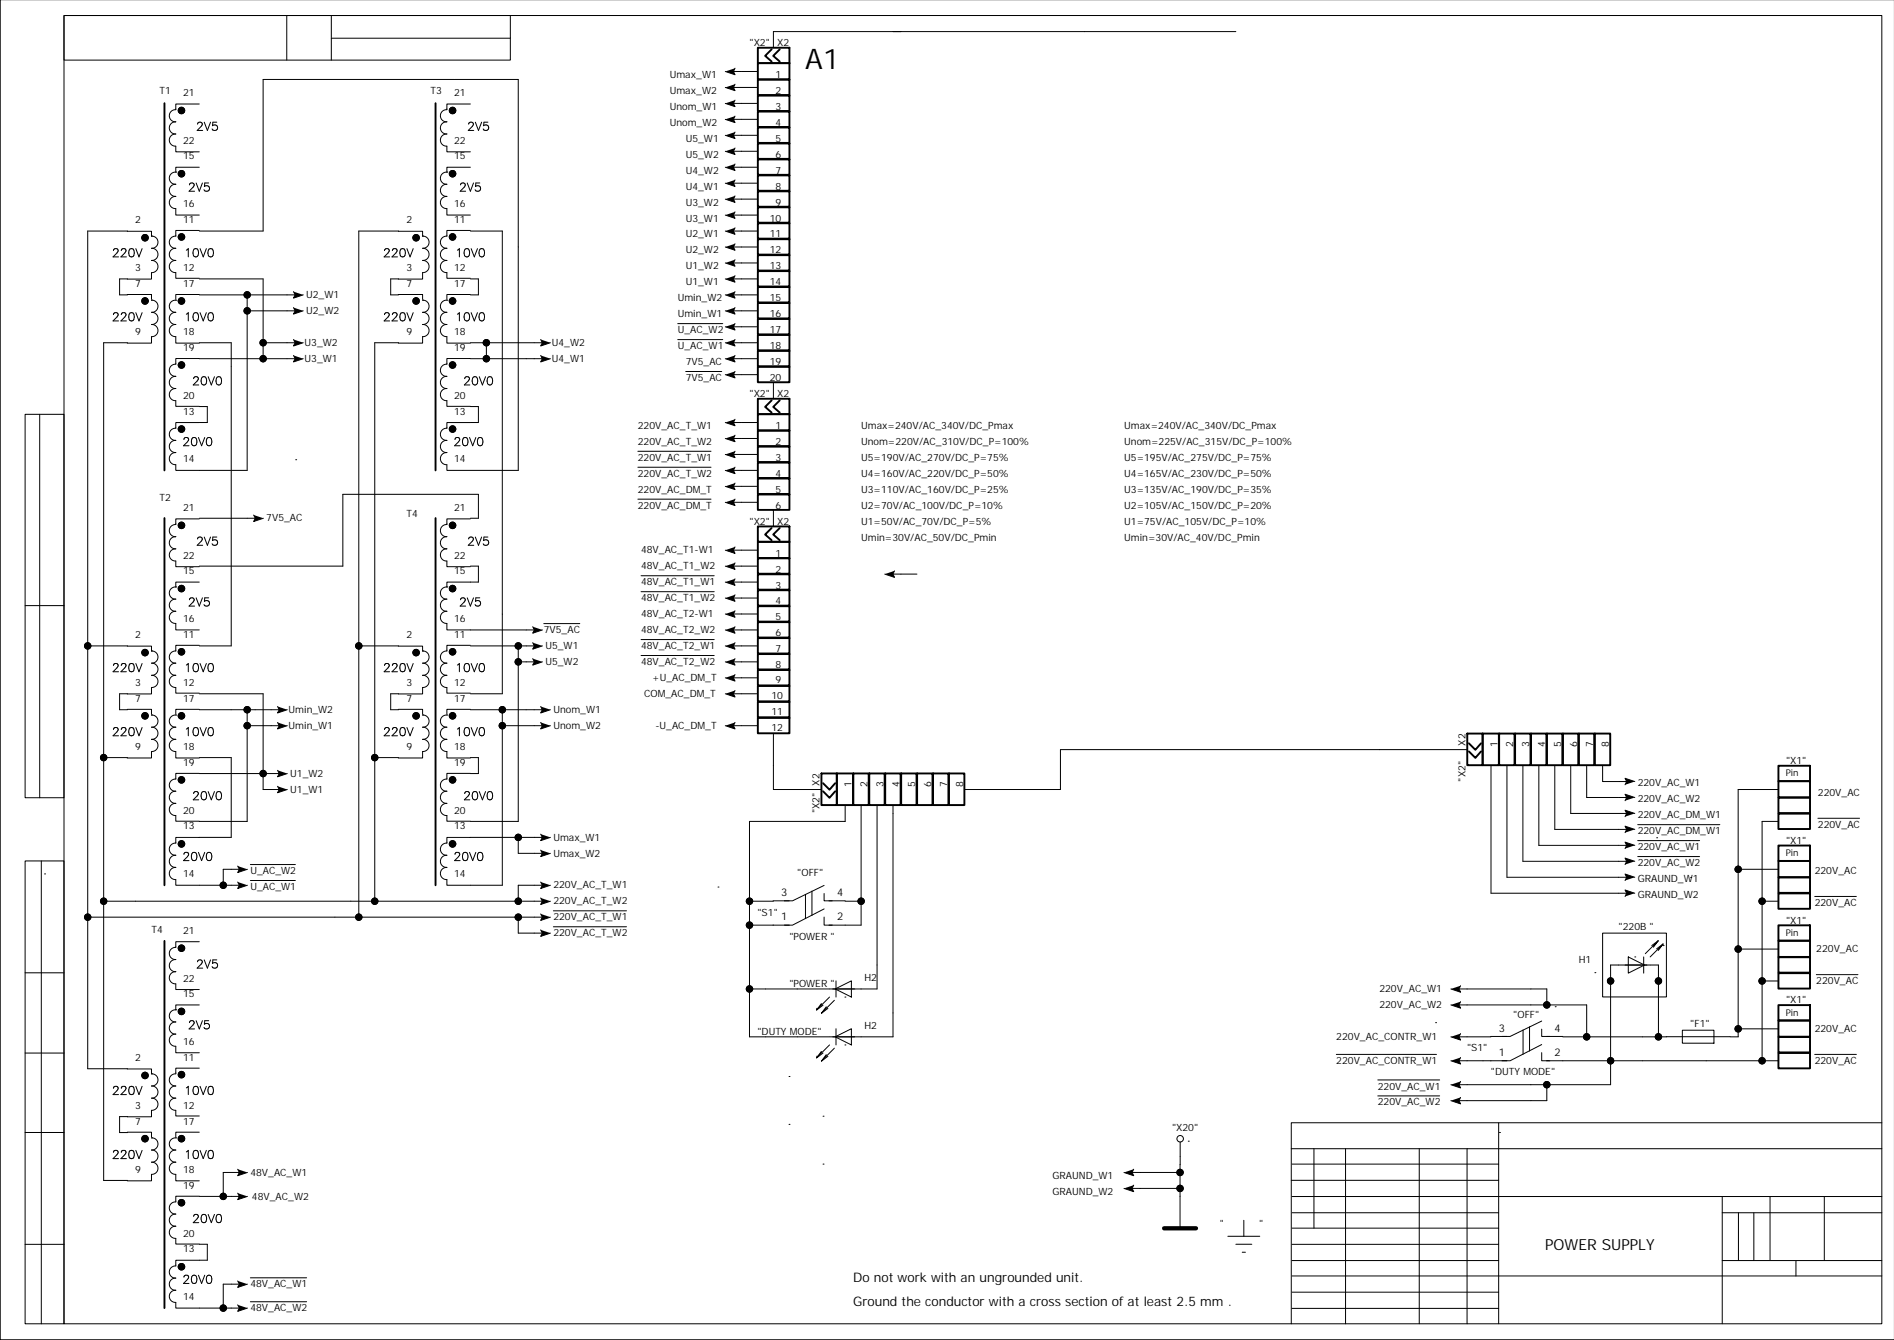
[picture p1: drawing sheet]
<svg xmlns="http://www.w3.org/2000/svg" width="594mm" height="420mm" viewBox="0 0 594 420" stroke-linecap="round" stroke-linejoin="round" font-family="sans-serif">
<g fill="none" stroke="#000" stroke-width=".31">
<path d="M0 -.1v419.9h593.8M20.1 4.9h569.8v409.8h-569.8zM20.1 4.9h139.9v13.9h-139.9zM89.9 4.9v13.9M103.9 4.9v13.9M103.9 12h56.1M387.4 9.9h-145v5M57.4 35.1h.1M62.5 32.6h-7.4v1.8a1.91 1.91 0 0 0-2 1.9 1.91 1.91 0 0 0 2 1.9 1.91 1.91 0 0 0-2 1.9 1.91 1.91 0 0 0 2 1.9 1.91 1.91 0 0 0-2 1.9 1.91 1.91 0 0 0 2 1.9v1.8h7.4M142.4 35.1h.1M147.5 32.6h-7.4v1.8a1.91 1.91 0 0 0-2 1.9 1.91 1.91 0 0 0 2 1.9 1.91 1.91 0 0 0-2 1.9 1.91 1.91 0 0 0 2 1.9 1.91 1.91 0 0 0-2 1.9 1.91 1.91 0 0 0 2 1.9v1.8h7.4M229.9 27.4h7.5"/>
<path d="M229.9 22.4h7.5M229.9 37.4h7.5M229.9 32.4h7.5M232.4 27.4h.1M232.4 22.4h.1M232.4 37.4h.1M232.4 32.4h.1M55.1 53.9h.1M55.1 53.9a1.91 1.91 0 0 0-2 1.9 1.91 1.91 0 0 0 2 1.9 1.91 1.91 0 0 0-2 1.9 1.91 1.91 0 0 0 2 1.9 1.91 1.91 0 0 0-2 1.9 1.91 1.91 0 0 0 2 1.9v2.1h7.4M57.4 54.9h.1M62.5 52.4h-7.4v1.5M140.1 53.9h.1"/>
<path d="M140.1 53.9a1.91 1.91 0 0 0-2 1.9 1.91 1.91 0 0 0 2 1.9 1.91 1.91 0 0 0-2 1.9 1.91 1.91 0 0 0 2 1.9 1.91 1.91 0 0 0-2 1.9 1.91 1.91 0 0 0 2 1.9v2.1h7.4M142.4 54.9h.1M147.5 52.4h-7.4v1.5M229.9 47.4h7.5M229.9 42.4h7.5M229.9 57.4h7.5M229.9 52.4h7.5M232.4 47.4h.1M232.4 42.4h.1M232.4 57.4h.1M232.4 52.4h.1M39.9 72.5h7.6v1.5"/>
<path d="M40 72.4h-12.5v262.4h12.5M47.5 74a1.91 1.91 0 0 1 2 1.9 1.91 1.91 0 0 1-2 1.9 1.91 1.91 0 0 1 2 1.9 1.91 1.91 0 0 1-2 1.9 1.91 1.91 0 0 1 2 1.9 1.91 1.91 0 0 1-2 1.9v2h-7.6M47.5 74h.1M57.4 74.7h.1M62.5 72.2h-7.4v1.8a1.91 1.91 0 0 0-2 1.9 1.91 1.91 0 0 0 2 1.9 1.91 1.91 0 0 0-2 1.9 1.91 1.91 0 0 0 2 1.9 1.91 1.91 0 0 0-2 1.9 1.91 1.91 0 0 0 2 1.9v1.8h7.4M62.5 72.4h20v-47.5h80v122.5h-22.4v-1.8a1.91 1.91 0 0 1-2-1.9 1.91 1.91 0 0 1 2-1.9 1.91 1.91 0 0 1-2-1.9 1.91 1.91 0 0 1 2-1.9 1.91 1.91 0 0 1-2-1.9 1.91 1.91 0 0 1 2-1.9v-1.8h9.9v-5h-2.5M124.9 72.5h7.6v1.5M125 72.4h-12.5v214.9M132.5 74a1.91 1.91 0 0 1 2 1.9 1.91 1.91 0 0 1-2 1.9 1.91 1.91 0 0 1 2 1.9 1.91 1.91 0 0 1-2 1.9 1.91 1.91 0 0 1 2 1.9 1.91 1.91 0 0 1-2 1.9v2h-7.6M132.5 74h.1M142.4 74.7h.1M147.5 72.2h-7.4v1.8a1.91 1.91 0 0 0-2 1.9 1.91 1.91 0 0 0 2 1.9 1.91 1.91 0 0 0-2 1.9 1.91 1.91 0 0 0 2 1.9 1.91 1.91 0 0 0-2 1.9 1.91 1.91 0 0 0 2 1.9v1.8h7.4"/>
<path d="M147.5 72.4h10v145h-10M229.9 72.4h7.5M229.9 67.4h7.5M229.9 62.4h7.5M229.9 77.4h7.5M232.4 67.4h.1M232.4 62.4h.1M232.4 77.4h.1M232.4 72.4h.1M39.9 92.3h7.6v1.5M40 87.4h-2.5v5h2.5M47.5 94a1.91 1.91 0 0 1 2 1.9 1.91 1.91 0 0 1-2 1.9 1.91 1.91 0 0 1 2 2 1.91 1.91 0 0 1-2 1.9 1.91 1.91 0 0 1 2 1.9 1.91 1.91 0 0 1-2 1.9v2h-7.6"/>
<path d="M47.5 94h.1M55.1 94h.1M55.1 94a1.91 1.91 0 0 0-2 1.9 1.91 1.91 0 0 0 2 1.9 1.91 1.91 0 0 0-2 2 1.91 1.91 0 0 0 2 1.9 1.91 1.91 0 0 0-2 1.9 1.91 1.91 0 0 0 2 1.9v2h7.4M57.4 94.8h.1M62.5 92.3h-7.4v1.5M62.5 92.4h30M62.5 87.4h20v25M77.5 92.4v55h-22.4v-1.8a1.91 1.91 0 0 1-2-1.9 1.91 1.91 0 0 1 2-1.9 1.91 1.91 0 0 1-2-1.9 1.91 1.91 0 0 1 2-1.9 1.91 1.91 0 0 1-2-1.9 1.91 1.91 0 0 1 2-1.9v-1.8h9.9v-5h-2.5M77.5 97.4h15M90 92.4h.1M90 97.4h.1M124.9 92.3h7.6v1.5"/>
<path d="M125 87.4h-2.5v5h2.5M132.5 94a1.91 1.91 0 0 1 2 1.9 1.91 1.91 0 0 1-2 1.9 1.91 1.91 0 0 1 2 2 1.91 1.91 0 0 1-2 1.9 1.91 1.91 0 0 1 2 1.9 1.91 1.91 0 0 1-2 1.9v2h-7.6M132.5 94h.1M140.1 94h.1M140.1 94a1.91 1.91 0 0 0-2 1.9 1.91 1.91 0 0 0 2 1.9 1.91 1.91 0 0 0-2 2 1.91 1.91 0 0 0 2 1.9 1.91 1.91 0 0 0-2 1.9 1.91 1.91 0 0 0 2 1.9v2h7.4M142.4 94.8h.1M147.5 92.3h-7.4v1.5M147.5 87.4h2.5v5h-2.5M229.9 92.4h7.5M229.9 87.4h7.5M229.9 97.4h7.5M229.9 82.4h7.5"/>
<path d="M232.4 87.4h.1M232.4 82.4h.1M232.4 97.4h.1M232.4 92.4h.1M40 107.4h-7.5v262.4h7.5M57.4 114.9h.1M62.5 112.3h-7.4v1.8a1.91 1.91 0 0 0-2 1.9 1.91 1.91 0 0 0 2 1.9 1.91 1.91 0 0 0-2 1.9 1.91 1.91 0 0 0 2 1.9 1.91 1.91 0 0 0-2 1.9 1.91 1.91 0 0 0 2 1.9v1.8h7.4M62.5 107.4h10v95h-10M62.5 112.4h30M82.5 107.4h10M90 112.4h.1M90 107.4h.1"/>
<path d="M125 107.4h-7.5v174.9M142.4 114.9h.1M147.5 112.3h-7.4v1.8a1.91 1.91 0 0 0-2 1.9 1.91 1.91 0 0 0 2 1.9 1.91 1.91 0 0 0-2 1.9 1.91 1.91 0 0 0 2 1.9 1.91 1.91 0 0 0-2 1.9 1.91 1.91 0 0 0 2 1.9v1.8h7.4M147.5 107.4h22.5M147.5 112.4h22.5M152.5 107.4v5M167.5 112.4h.1M167.5 107.4h.1M212.5 106.4h14.1M212.5 101.4h14.1M215 116.4h11.2M229.9 107.4h7.5"/>
<path d="M229.9 112.4h7.5M229.9 102.4h7.5M229.9 117.4h7.5M232.4 107.4h.1M232.4 102.4h.1M232.4 117.4h.1M232.4 112.4h.1M242.4 119.9v5M7.9 129.8h12.2v120.1h-12.2zM12.4 129.8v120.1M229.9 132.4h7.5M229.9 137.4h7.5"/>
<path d="M232.4 137.4h.1M232.4 132.4h.1M92.7 144h.1M200 141.4h22.9M200 146.4h22.9M200 156.4h22.9M229.9 147.4h7.5M229.9 142.4h7.5M229.9 152.4h7.5M229.9 157.4h7.5M232.4 147.4h.1M232.4 142.4h.1"/>
<path d="M232.4 152.4h.1M232.4 157.4h.1M242.4 159.9v5M57.4 165.1h.1M62.5 162.6h-7.4v1.7a1.91 1.91 0 0 0-2 1.9 1.91 1.91 0 0 0 2 1.9 1.91 1.91 0 0 0-2 1.9 1.91 1.91 0 0 0 2 2 1.91 1.91 0 0 0-2 1.9 1.91 1.91 0 0 0 2 1.9v1.7h7.4M62.5 162.4h17.5M77.5 162.4h.1M142.4 165.1h.1M147.5 162.6h-7.4v1.7a1.91 1.91 0 0 0-2 1.9 1.91 1.91 0 0 0 2 1.9 1.91 1.91 0 0 0-2 1.9 1.91 1.91 0 0 0 2 2 1.91 1.91 0 0 0-2 1.9 1.91 1.91 0 0 0 2 1.9v1.7h7.4M147.5 177.4h2.5v5h-9.9v1.5M147.5 162.4h2.5v-7.5h-42.5v22.5h-45M229.9 177.4h7.5"/>
<path d="M229.9 172.4h7.5M232.4 177.4h.1M232.4 172.4h.1M279.9 179.9h7.5M282.4 179.9h.1M7.9 189.7h12.2M55.1 183.9h.1M55.1 183.9a1.91 1.91 0 0 0-2 1.9 1.91 1.91 0 0 0 2 1.9 1.91 1.91 0 0 0-2 1.9 1.91 1.91 0 0 0 2 1.9 1.91 1.91 0 0 0-2 1.9 1.91 1.91 0 0 0 2 1.9v2h7.4M57.4 184.9h.1M62.5 182.4h-7.4v1.5M140.1 183.9h.1M140.1 183.9a1.91 1.91 0 0 0-2 1.9 1.91 1.91 0 0 0 2 1.9 1.91 1.91 0 0 0-2 1.9 1.91 1.91 0 0 0 2 1.9 1.91 1.91 0 0 0-2 1.9 1.91 1.91 0 0 0 2 1.9v2l27.4 .1"/>
<path d="M142.4 184.9h.1M165 197.4h.1M170.5 195.4h11.3M201 180.4h22.9M201 185.4h22.9M229.9 187.4h7.5M229.9 182.4h7.5M229.9 197.4h7.5M229.9 192.4h7.5M232.4 187.4h.1M232.4 182.4h.1M232.4 197.4h.1"/>
<path d="M232.4 192.4h.1M27.5 202.4h12.5M39.9 202.4h7.6v1.5M40 217.4h-2.5v5h2.5M47.5 203.9a1.91 1.91 0 0 1 2 2 1.91 1.91 0 0 1-2 1.9 1.91 1.91 0 0 1 2 1.9 1.91 1.91 0 0 1-2 1.9 1.91 1.91 0 0 1 2 1.9 1.91 1.91 0 0 1-2 1.9v2h-7.6M47.5 203.9h.1M57.4 204.7h.1M62.5 202.2h-7.4v1.7a1.91 1.91 0 0 0-2 2 1.91 1.91 0 0 0 2 1.9 1.91 1.91 0 0 0-2 1.9 1.91 1.91 0 0 0 2 1.9 1.91 1.91 0 0 0-2 1.9 1.91 1.91 0 0 0 2 1.9v1.8h7.4M62.5 217.4h20v29.9h5M112.5 202.4h12.5M124.9 202.4h7.6v1.5M125 217.4h-2.5v5h2.5"/>
<path d="M132.5 203.9a1.91 1.91 0 0 1 2 2 1.91 1.91 0 0 1-2 1.9 1.91 1.91 0 0 1 2 1.9 1.91 1.91 0 0 1-2 1.9 1.91 1.91 0 0 1 2 1.9 1.91 1.91 0 0 1-2 1.9v2h-7.6M132.5 203.9h.1M142.4 204.7h.1M147.5 202.2h-7.4v1.7a1.91 1.91 0 0 0-2 2 1.91 1.91 0 0 0 2 1.9 1.91 1.91 0 0 0-2 1.9 1.91 1.91 0 0 0 2 1.9 1.91 1.91 0 0 0-2 1.9 1.91 1.91 0 0 0 2 1.9v1.8h7.4M147.5 202.4h20M162.5 202.4v54.9h-15M162.5 207.4h5M165 202.4h.1M165 207.4h.1M201 200.4h22.9M201 205.4h22.9M229.9 217.4h7.5"/>
<path d="M229.9 202.4h7.5M229.9 207.4h7.5M229.9 212.4h7.5M232.4 207.4h.1M232.4 202.4h.1M232.4 212.4h.1M232.4 217.4h.1M32.5 237.3h7.5M39.9 222.2h7.6v1.6M47.5 224a1.91 1.91 0 0 1 2 1.9 1.91 1.91 0 0 1-2 1.9 1.91 1.91 0 0 1 2 1.9 1.91 1.91 0 0 1-2 1.9 1.91 1.91 0 0 1 2 1.9 1.91 1.91 0 0 1-2 1.9v2.1h-7.6M47.5 224h.1M55.1 224h.1"/>
<path d="M55.1 224a1.91 1.91 0 0 0-2 1.9 1.91 1.91 0 0 0 2 1.9 1.91 1.91 0 0 0-2 1.9 1.91 1.91 0 0 0 2 1.9 1.91 1.91 0 0 0-2 1.9 1.91 1.91 0 0 0 2 1.9v2.1h7.4M57.4 224.8h.1M62.5 222.2h-7.4v1.6M62.5 237.3h10v25l-17.4 .1v1.7a1.91 1.91 0 0 0-2 1.9 1.91 1.91 0 0 0 2 1.9 1.91 1.91 0 0 0-2 1.9 1.91 1.91 0 0 0 2 2 1.91 1.91 0 0 0-2 1.9 1.91 1.91 0 0 0 2 1.9v1.7h19.9M62.5 222.4h25M77.5 222.4v34.9h-15M77.5 227.3h10M85 222.4h.1M85 227.3h.1M117.5 237.3h7.5M124.9 222.2h7.6v1.6M132.5 224a1.91 1.91 0 0 1 2 1.9 1.91 1.91 0 0 1-2 1.9 1.91 1.91 0 0 1 2 1.9 1.91 1.91 0 0 1-2 1.9 1.91 1.91 0 0 1 2 1.9 1.91 1.91 0 0 1-2 1.9v2.1h-7.6"/>
<path d="M132.5 224h.1M140.1 224h.1M140.1 224a1.91 1.91 0 0 0-2 1.9 1.91 1.91 0 0 0 2 1.9 1.91 1.91 0 0 0-2 1.9 1.91 1.91 0 0 0 2 1.9 1.91 1.91 0 0 0-2 1.9 1.91 1.91 0 0 0 2 1.9v2.1h7.4M142.4 224.8h.1M147.5 222.2h-7.4v1.6M147.5 237.3h2.5v5h-9.9v1.8a1.91 1.91 0 0 0-2 1.9 1.91 1.91 0 0 0 2 1.9 1.91 1.91 0 0 0-2 1.9 1.91 1.91 0 0 0 2 1.9 1.91 1.91 0 0 0-2 1.9 1.91 1.91 0 0 0 2 1.9v1.8h7.4M147.5 222.4h22.5M157.5 222.4v54.9h-17.4v-1.7a1.91 1.91 0 0 1-2-1.9 1.91 1.91 0 0 1 2-1.9 1.91 1.91 0 0 1-2-2 1.91 1.91 0 0 1 2-1.9 1.91 1.91 0 0 1-2-1.9 1.91 1.91 0 0 1 2-1.9v-1.7l29.9-.1M157.5 227.3h12.5M167.5 222.4h.1M167.5 227.3h.1M229.9 227.3h7.5"/>
<path d="M232.4 227.3h.1M242.4 229.8v17.5h15M459.9 234.8h-127.5v12.5h-30M467.4 239.8v40h42.5M472.4 239.8v35h37.5M477.4 239.8v30h32.5M482.4 239.8v25h27.5M487.4 239.8v20h22.5M492.4 239.8v15h17.5M497.4 239.8v10h12.5M502.4 239.8v5h7.5M57.4 244.8h.1"/>
<path d="M85 242.3h.1M85 247.3h.1M87.5 242.3h-32.4v1.8a1.91 1.91 0 0 0-2 1.9 1.91 1.91 0 0 0 2 1.9 1.91 1.91 0 0 0-2 1.9 1.91 1.91 0 0 0 2 1.9 1.91 1.91 0 0 0-2 1.9 1.91 1.91 0 0 0 2 1.9v1.8h7.4M142.4 244.8h.1M264.9 252.3v5h-30v67.5h25M269.9 252.3v37.5h-10M274.9 252.3v57.5h-14.9M279.9 252.3v72.5h-19.9M507.4 254.8h.1M507.4 259.8h.1M507.4 244.8h.1M507.4 249.8h.1"/>
<path d="M513.4 258.4h25.7M557.4 257.3h-5v75M557.4 247.3h-12.5v77.5h-2.5M569.9 256.4h13M7.9 269.7h12.2v145h-12.2zM13 269.7v145M14 273.8h.1M72.5 277.3h.1M72.5 272.3h.1M75 272.3h-5v5M78.5 275.9h14.1M78.5 270.9h14.1"/>
<path d="M162.5 262.3v5h7.5M167.5 262.3h.1M167.5 267.3h.1M167.5 277.3h.1M170 277.3h-7.5v5M225.1 277.9h.1M254.5 279.2v7.6M258.3 279.9v2.3h2.6M258.3 277.4l-9.9 4.8h-2.5M507.4 274.8h.1M507.4 279.8h.1M507.4 264.8h.1"/>
<path d="M507.4 269.8h.1M513.4 268.4h19.4M513.4 263.4h19.4M519.3 262.5h.1M530 274.9h.1M544.9 272.3h12.5M27.5 287.3h142.5M32.5 282.3h137.5M57.4 297.6h.1M62.5 295h-7.4v1.8a1.91 1.91 0 0 0-2 1.9 1.91 1.91 0 0 0 2 1.9 1.91 1.91 0 0 0-2 1.9 1.91 1.91 0 0 0 2 1.9 1.91 1.91 0 0 0-2 1.9 1.91 1.91 0 0 0 2 1.9v1.8h7.4M162.5 287.3v5h7.5M167.5 282.3h.1"/>
<path d="M167.5 287.3h.1M167.5 292.3h.1M173.5 285.3h22.9M173.5 290.3h22.9M234.9 282.3h7.5M234.9 289.8h12.5M242.3 282.2h5.1M252.5 280.2v7.6M258.3 287.3v2.5h2.6M258.3 284.8l-9.9 5h-2.5M259.9 282.2h5M264.9 282.3h5"/>
<path d="M502.4 292.3h20v20h-20zM510.4 299.8l5.1 2.5-5.1 2.6zM512.5 299.8h.1M515.3 299.8v5.1M518.3 296.7l1.5-2-4 4.1M519.8 297.8l1.6-2.1-4.1 4.1M519.8 294.7l-2 1.5M521.4 296.2h.1M521.4 295.7l-2.1 1.6M544.9 297.3h12.5M552.4 282.3h5M568.9 280.8h13"/>
<path d="M7.9 304.8h12.2M55.1 316.4h.1M55.1 316.4a1.91 1.91 0 0 0-2 1.9 1.91 1.91 0 0 0 2 1.9 1.91 1.91 0 0 0-2 1.9 1.91 1.91 0 0 0 2 1.9 1.91 1.91 0 0 0-2 1.9 1.91 1.91 0 0 0 2 1.9v2h7.4M57.4 317.4h.1M62.5 314.8h-7.4v1.6M234.9 309.8h25M256 315.9h.1M258 314.9l-2 1.5M259.5 315.9l-2 1.5M260 312.4l-4 4 1.5-2M261.6 313.4l-4.1 4 1.5-2M261.8 309.8l5.1-2.5v5.1z"/>
<path d="M262.1 307.3v5.1M264.9 312.4h.1M457.4 314.8h40v10M457.4 309.8h27.5v5M459.9 314.8h.1M459.9 309.8h.1M483.3 319.9l-9.9 4.8h-2.6M487.5 315.4h.1M500 304.7h.1M517.3 302.3h-12.4v37.5h-47.5M517.4 302.3h2.5v22.5M552.4 307.3h5"/>
<path d="M569.4 305.3h13M7.9 329.9h12.2M39.9 334.9h7.6v1.5M47.5 336.4a1.91 1.91 0 0 1 2 1.9 1.91 1.91 0 0 1-2 1.9 1.91 1.91 0 0 1 2 1.9 1.91 1.91 0 0 1-2 1.9 1.91 1.91 0 0 1 2 1.9 1.91 1.91 0 0 1-2 1.9v2.1h-7.6M47.5 336.4h.1M57.4 337.2h.1M62.5 334.6h-7.4v1.8a1.91 1.91 0 0 0-2 1.9 1.91 1.91 0 0 0 2 1.9 1.91 1.91 0 0 0-2 1.9 1.91 1.91 0 0 0 2 1.9 1.91 1.91 0 0 0-2 1.9 1.91 1.91 0 0 0 2 1.9v1.8h7.4M247.3 337.3h.1M256 330.9h.1M258 329.9l-2 1.5M259.5 330.9l-2 1.5M260 327.4l-4 4 1.5-2"/>
<path d="M261.6 328.4l-4.1 4 1.5-2M261.8 324.8l5.1-2.5v5.1zM262.1 322.3v5.1M264.9 327.4h.1M418.9 330.3h31.4M431.9 338.3h19.4M450 320.4h.1M457.4 332.3h15M457.4 324.8h10M459.9 339.8h.1M459.9 332.3h.1M459.9 324.8h.1"/>
<path d="M467.3 324.7h5.1M477.4 322.7v7.6M479.5 321.7v7.6M483.3 329.8v2.5h2.5M483.3 327.2l-9.9 5.1h-2.6M483.3 322.4v2.3h2.5M484.8 324.7h5.1M484.8 332.3h72.6M484.9 339.8v5h-27.5M489.9 324.8h32.5M522.3 324.8h20.1M527.4 322.8h9.9v4h-9.9z"/>
<path d="M544.9 322.3h12.5M559.9 334.7h.1M568.9 330.3h13M7.9 354.8h12.2M39.9 354.7h7.6v1.5M40 349.8h-2.5v5h2.5M47.5 356.5a1.91 1.91 0 0 1 2 1.9 1.91 1.91 0 0 1-2 1.9 1.91 1.91 0 0 1 2 1.9 1.91 1.91 0 0 1-2 1.9 1.91 1.91 0 0 1 2 1.9 1.91 1.91 0 0 1-2 1.9v2h-7.6M47.5 356.5h.1M55.1 356.5h.1M55.1 356.5a1.91 1.91 0 0 0-2 1.9 1.91 1.91 0 0 0 2 1.9 1.91 1.91 0 0 0-2 1.9 1.91 1.91 0 0 0 2 1.9 1.91 1.91 0 0 0-2 1.9 1.91 1.91 0 0 0 2 1.9v2h7.4M57.4 357.2h.1M62.5 354.7h-7.4v1.5"/>
<path d="M247.3 352.3h.1M258 349.7h.1M370 357.8v7.1M372.5 357.5h.1M404.8 359.9h185.1M411.9 359.9v24.9M421.8 359.9v54.8M431.9 343.3h19.4M444.9 359.9v54.8M459.9 359.9v54.8M459.9 344.8h.1M469.8 351.7v63"/>
<path d="M470 354.8h.1M589.9 351.7h-185.1v63M57.4 377.3h.1M62.5 374.8h-7.4v1.7a1.91 1.91 0 0 0-2 1.9 1.91 1.91 0 0 0 2 2 1.91 1.91 0 0 0-2 1.9 1.91 1.91 0 0 0 2 1.9 1.91 1.91 0 0 0-2 1.9 1.91 1.91 0 0 0 2 1.9v1.7h7.4M62.5 374.8h12.5M72.5 374.8h.1M72.5 367.3h.1M75 367.3h-5v7.5M258 364.7h.1M354.9 367.3h15M354.9 372.3h15M357.4 367.3h.1"/>
<path d="M357.4 372.3h.1M369.9 364.8v20M404.8 369.8h65M405 374.9h184.9M405 379.9h64.8M405 364.7h64.8M539.9 379.9h50M539.9 374.9v39.8M545 379.9v15M549.8 379.9v15M554.9 374.9v20M571.9 374.9v20"/>
<path d="M7.9 389.8h12.2M62.5 389.8h2.5v5h-9.9v1.8a1.91 1.91 0 0 0-2 1.9 1.91 1.91 0 0 0 2 1.9 1.91 1.91 0 0 0-2 1.9 1.91 1.91 0 0 0 2 1.9 1.91 1.91 0 0 0-2 1.9 1.91 1.91 0 0 0 2 1.9v1.8h19.9M384.9 387.3h10M387.4 389.8h5M389.4 392.3h1M389.9 382.3v5M405 389.8h64.8M405 399.7h184.9M405 394.9h64.8M405 384.8h64.8M539.9 394.9h50M563 394.9v4.8"/>
<path d="M72.5 409.8h.1M72.5 402.3h.1M75 402.3h-5v7.5M78.5 400.3h17.6M78.5 407.8h17.6M405 409.9h64.8M405 404.8h64.8"/>
<circle cx="56.9" cy="34.6" r="1.02"/>
<circle cx="141.9" cy="34.6" r="1.02"/>
<circle cx="56.9" cy="54.4" r="1.02"/>
<circle cx="141.9" cy="54.4" r="1.02"/>
<circle cx="45.5" cy="74.5" r="1.02"/>
<circle cx="56.9" cy="74.2" r="1.02"/>
<circle cx="130.4" cy="74.5" r="1.02"/>
<circle cx="141.9" cy="74.2" r="1.02"/>
<circle cx="45.5" cy="94.3" r="1.02"/>
<circle cx="56.9" cy="94.3" r="1.02"/>
<circle cx="77.5" cy="97.4" r="1"/>
<circle cx="77.5" cy="92.4" r="1"/>
<circle cx="130.4" cy="94.3" r="1.02"/>
<circle cx="141.9" cy="94.3" r="1.02"/>
<circle cx="56.9" cy="114.4" r="1.02"/>
<circle cx="82.5" cy="112.4" r="1"/>
<circle cx="82.5" cy="107.4" r="1"/>
<circle cx="141.9" cy="114.4" r="1.02"/>
<circle cx="152.5" cy="112.4" r="1"/>
<circle cx="152.5" cy="107.4" r="1"/>
<circle cx="56.9" cy="134.4" r="1.02"/>
<circle cx="141.9" cy="134.4" r="1.02"/>
<circle cx="56.9" cy="164.6" r="1.02"/>
<circle cx="141.9" cy="164.6" r="1.02"/>
<circle cx="56.9" cy="184.4" r="1.02"/>
<circle cx="141.9" cy="184.4" r="1.02"/>
<circle cx="27.5" cy="202.4" r="1"/>
<circle cx="45.5" cy="204.5" r="1.02"/>
<circle cx="56.9" cy="204.2" r="1.02"/>
<circle cx="112.5" cy="202.4" r="1"/>
<circle cx="130.4" cy="204.5" r="1.02"/>
<circle cx="141.9" cy="204.2" r="1.02"/>
<circle cx="162.5" cy="207.4" r="1"/>
<circle cx="162.5" cy="202.4" r="1"/>
<circle cx="32.5" cy="237.3" r="1"/>
<circle cx="45.5" cy="224.3" r="1.02"/>
<circle cx="56.9" cy="224.3" r="1.02"/>
<circle cx="77.5" cy="227.3" r="1"/>
<circle cx="77.5" cy="222.4" r="1"/>
<circle cx="117.5" cy="237.3" r="1"/>
<circle cx="130.4" cy="224.3" r="1.02"/>
<circle cx="141.9" cy="224.3" r="1.02"/>
<circle cx="157.5" cy="227.3" r="1"/>
<circle cx="157.5" cy="222.4" r="1"/>
<circle cx="56.9" cy="244.3" r="1.02"/>
<circle cx="82.5" cy="242.3" r="1"/>
<circle cx="141.9" cy="244.3" r="1.02"/>
<circle cx="56.9" cy="264.4" r="1.02"/>
<circle cx="70" cy="277.3" r="1"/>
<circle cx="141.9" cy="264.4" r="1.02"/>
<circle cx="162.5" cy="262.3" r="1"/>
<circle cx="544.9" cy="272.3" r="1"/>
<circle cx="27.5" cy="287.3" r="1"/>
<circle cx="32.5" cy="282.3" r="1"/>
<circle cx="56.9" cy="297.1" r="1.02"/>
<circle cx="112.5" cy="287.3" r="1"/>
<circle cx="117.5" cy="282.3" r="1"/>
<circle cx="162.5" cy="282.3" r="1"/>
<circle cx="162.5" cy="287.3" r="1"/>
<circle cx="234.9" cy="282.3" r="1"/>
<circle cx="234.9" cy="289.8" r="1"/>
<circle cx="269.9" cy="282.3" r="1"/>
<circle cx="544.9" cy="297.3" r="1"/>
<circle cx="552.4" cy="282.3" r="1"/>
<circle cx="56.9" cy="316.9" r="1.02"/>
<circle cx="234.9" cy="309.8" r="1"/>
<circle cx="484.9" cy="314.8" r="1"/>
<circle cx="504.9" cy="307.3" r="1"/>
<circle cx="519.9" cy="307.3" r="1"/>
<circle cx="552.4" cy="307.3" r="1"/>
<circle cx="45.5" cy="336.9" r="1.02"/>
<circle cx="56.9" cy="336.7" r="1.02"/>
<circle cx="484.9" cy="339.8" r="1"/>
<circle cx="497.4" cy="324.8" r="1"/>
<circle cx="504.9" cy="332.3" r="1"/>
<circle cx="519.9" cy="324.8" r="1"/>
<circle cx="544.9" cy="322.3" r="1"/>
<circle cx="552.4" cy="332.3" r="1"/>
<circle cx="45.5" cy="356.7" r="1.02"/>
<circle cx="56.9" cy="356.7" r="1.02"/>
<circle cx="370" cy="356.8" r="1.02"/>
<circle cx="56.9" cy="376.8" r="1.02"/>
<circle cx="70" cy="374.8" r="1"/>
<circle cx="369.9" cy="372.3" r="1"/>
<circle cx="369.9" cy="367.3" r="1"/>
<circle cx="56.9" cy="396.9" r="1.02"/>
<circle cx="70" cy="409.8" r="1"/>
</g>
<g fill="none" stroke="#000" stroke-width=".6">
<path d="M237.6 15h9.9v4.8h-9.9zM237.6 19.8h9.9v5.1h-9.9zM241.9 15.5l-2 2 2 1.8M244.4 15.5l-2 2 2 1.8M51.6 32.3v115.1M136.5 32.3v115.1M237.6 25h9.9v4.8h-9.9zM237.6 30h9.9v4.8h-9.9zM237.6 34.9h9.9v4.9h-9.9zM237.6 39.9h9.9v4.9h-9.9zM237.6 44.9h9.9v4.9h-9.9zM237.6 49.9h9.9v4.9h-9.9z"/>
<path d="M237.6 54.9h9.9v4.9h-9.9zM237.6 59.9h9.9v4.9h-9.9zM237.6 64.9h9.9v4.9h-9.9zM237.6 69.9h9.9v4.9h-9.9zM237.6 74.9h9.9v4.9h-9.9zM237.6 79.9h9.9v4.9h-9.9zM237.6 84.9h9.9v4.9h-9.9zM237.6 89.9h9.9v4.9h-9.9zM237.6 94.9h9.9v4.9h-9.9zM237.6 99.9h9.9v4.9h-9.9zM237.6 104.9h9.9v4.9h-9.9zM237.6 109.9h9.9v4.9h-9.9z"/>
<path d="M237.6 114.9h9.9v4.9h-9.9zM237.6 124.9h9.9v4.9h-9.9zM237.6 129.8h9.9v5h-9.9zM237.6 134.9h9.9v4.9h-9.9zM237.6 139.9h9.9v4.9h-9.9zM241.9 125.4l-2 2.1 2 1.7M244.4 125.4l-2 2.1 2 1.7M237.6 144.9h9.9v4.8h-9.9zM237.6 149.9h9.9v4.8h-9.9zM237.6 154.9h9.9v4.8h-9.9zM51.6 162.3v115M136.5 162.3v115"/>
<path d="M237.6 164.9h9.9v4.8h-9.9zM237.6 169.7h9.9v5.1h-9.9zM237.6 174.9h9.9v4.8h-9.9zM237.6 179.9h9.9v4.8h-9.9zM241.9 165.4l-2 2.1 2 1.7M244.4 165.4l-2 2.1 2 1.7M237.6 184.9h9.9v4.8h-9.9zM237.6 189.9h9.9v4.8h-9.9zM237.6 194.9h9.9v4.8h-9.9zM237.6 199.9h9.9v4.8h-9.9zM237.6 204.9h9.9v4.8h-9.9zM237.6 209.9h9.9v4.8h-9.9z"/>
<path d="M237.6 214.9h9.9v4.8h-9.9zM237.6 219.9h9.9v4.8h-9.9zM237.6 224.9h9.9v4.8h-9.9zM460 229.8h4.8v9.9h-4.8zM460.5 232.9l2 2 1.8-2M460.5 235.4l2 2 1.8-2M464.8 229.8h5.1v9.9h-5.1zM469.9 229.8h4.9v9.9h-4.9zM474.9 229.8h4.9v9.9h-4.9zM479.9 229.8h4.9v9.9h-4.9zM484.9 229.8h4.9v9.9h-4.9zM489.9 229.8h4.9v9.9h-4.9z"/>
<path d="M494.9 229.8h4.9v9.9h-4.9zM499.9 229.8h4.9v9.9h-4.9zM557.5 239.9h9.9v4.8h-9.9zM257.5 242.3h4.8v9.9h-4.8zM258 245.4l2 2 1.8-2M258 247.9l2 2 1.8-2M262.3 242.3h5.1v9.9h-5.1zM267.5 242.3h4.8v9.9h-4.8zM272.5 242.3h4.8v9.9h-4.8zM277.5 242.3h4.8v9.9h-4.8zM282.5 242.3h4.8v9.9h-4.8zM287.5 242.3h4.8v9.9h-4.8z"/>
<path d="M292.5 242.3h4.8v9.9h-4.8zM297.5 242.3h4.8v9.9h-4.8zM557.5 244.7h9.9v5.1h-9.9zM557.5 249.9h9.9v4.8h-9.9zM557.5 254.9h9.9v4.8h-9.9zM557.5 264.9h9.9v4.8h-9.9zM557.5 269.7h9.9v5.1h-9.9zM557.5 274.9h9.9v4.8h-9.9zM557.5 279.9h9.9v4.8h-9.9zM51.6 294.8v115M557.5 289.9h9.9v4.8h-9.9zM557.5 294.7h9.9v5.1h-9.9z"/>
<path d="M557.5 299.9h9.9v4.8h-9.9zM557.5 314.9h9.9v4.8h-9.9zM557.5 319.7h9.9v5.1h-9.9zM557.5 304.9h9.9v4.8h-9.9zM557.5 324.9h9.9v4.8h-9.9zM557.5 329.9h9.9v4.8h-9.9z"/>
</g>
<g fill="#000" stroke="#000" stroke-width=".31">
<path d="M227.4 27.4l3-1-.5 1 .5 1z" fill-rule="evenodd"/>
<path d="M227.4 22.4l3-1-.5 1 .5 1z" fill-rule="evenodd"/>
<path d="M227.4 37.4l3-1-.5 1 .5 1z" fill-rule="evenodd"/>
<path d="M227.4 32.4l3-1-.5 1 .5 1z" fill-rule="evenodd"/>
<path d="M227.4 47.4l3-1-.5 1 .5 1z" fill-rule="evenodd"/>
<path d="M227.4 42.4l3-1-.5 1 .5 1z" fill-rule="evenodd"/>
<path d="M227.4 57.4l3-1-.5 1 .5 1z" fill-rule="evenodd"/>
<path d="M227.4 52.4l3-1-.5 1 .5 1z" fill-rule="evenodd"/>
<path d="M227.4 67.4l3-1-.5 1 .5 1z" fill-rule="evenodd"/>
<path d="M227.4 62.4l3-1-.5 1 .5 1z" fill-rule="evenodd"/>
<path d="M227.4 77.4l3-1-.5 1 .5 1z" fill-rule="evenodd"/>
<path d="M227.4 72.4l3-1-.5 1 .5 1z" fill-rule="evenodd"/>
<path d="M92 91.4l3.1 1-3.1 1 .5-1z" fill-rule="evenodd"/>
<path d="M92 96.4l3.1 1-3.1 1 .5-1z" fill-rule="evenodd"/>
<path d="M227.4 87.4l3-1-.5 1 .5 1z" fill-rule="evenodd"/>
<path d="M227.4 82.4l3-1-.5 1 .5 1z" fill-rule="evenodd"/>
<path d="M227.4 97.4l3-1-.5 1 .5 1z" fill-rule="evenodd"/>
<path d="M227.4 92.4l3-1-.5 1 .5 1z" fill-rule="evenodd"/>
<path d="M92 111.4l3.1 1-3.1 1 .5-1z" fill-rule="evenodd"/>
<path d="M92 106.4l3.1 1-3.1 1 .5-1z" fill-rule="evenodd"/>
<path d="M169.5 111.4l3 1-3 1 .5-1z" fill-rule="evenodd"/>
<path d="M169.5 106.4l3 1-3 1 .5-1z" fill-rule="evenodd"/>
<path d="M227.4 107.4l3-1-.5 1 .5 1z" fill-rule="evenodd"/>
<path d="M227.4 102.4l3-1-.5 1 .5 1z" fill-rule="evenodd"/>
<path d="M227.4 117.4l3-1-.5 1 .5 1z" fill-rule="evenodd"/>
<path d="M227.4 112.4l3-1-.5 1 .5 1z" fill-rule="evenodd"/>
<path d="M227.4 137.4l3-1-.5 1 .5 1z" fill-rule="evenodd"/>
<path d="M227.4 132.4l3-1-.5 1 .5 1z" fill-rule="evenodd"/>
<path d="M227.4 147.4l3-1-.5 1 .5 1z" fill-rule="evenodd"/>
<path d="M227.4 142.4l3-1-.5 1 .5 1z" fill-rule="evenodd"/>
<path d="M227.4 152.4l3-1-.5 1 .5 1z" fill-rule="evenodd"/>
<path d="M227.4 157.4l3-1.1-.5 1.1 .5 1z" fill-rule="evenodd"/>
<path d="M79.5 161.3l3.1 1.1-3.1 1 .5-1z" fill-rule="evenodd"/>
<path d="M227.4 177.4l3-1.1-.5 1.1 .5 1z" fill-rule="evenodd"/>
<path d="M227.4 172.4l3-1.1-.5 1.1 .5 1z" fill-rule="evenodd"/>
<path d="M277.4 179.9l3-1.1-.5 1.1 .5 1z" fill-rule="evenodd"/>
<path d="M167 196.3l3 1.1-3 1 .5-1z" fill-rule="evenodd"/>
<path d="M227.4 187.4l3-1.1-.5 1.1 .5 1z" fill-rule="evenodd"/>
<path d="M227.4 182.4l3-1.1-.5 1.1 .5 1z" fill-rule="evenodd"/>
<path d="M227.4 197.4l3-1.1-.5 1.1 .5 1z" fill-rule="evenodd"/>
<path d="M227.4 192.4l3-1.1-.5 1.1 .5 1z" fill-rule="evenodd"/>
<path d="M167 201.3l3 1.1-3 1 .5-1z" fill-rule="evenodd"/>
<path d="M167 206.3l3 1.1-3 1 .5-1z" fill-rule="evenodd"/>
<path d="M227.4 207.4l3-1.1-.5 1.1 .5 1z" fill-rule="evenodd"/>
<path d="M227.4 202.4l3-1.1-.5 1.1 .5 1z" fill-rule="evenodd"/>
<path d="M227.4 212.4l3-1.1-.5 1.1 .5 1z" fill-rule="evenodd"/>
<path d="M227.4 217.4l3-1.1-.5 1.1 .5 1z" fill-rule="evenodd"/>
<path d="M87 221.3l3.1 1.1-3.1 1 .5-1z" fill-rule="evenodd"/>
<path d="M87 226.3l3.1 1-3.1 1.1 .5-1.1z" fill-rule="evenodd"/>
<path d="M169.5 221.3l3 1.1-3 1 .5-1z" fill-rule="evenodd"/>
<path d="M169.5 226.3l3 1-3 1.1 .5-1.1z" fill-rule="evenodd"/>
<path d="M227.4 227.3l3-1-.5 1 .5 1.1z" fill-rule="evenodd"/>
<path d="M87 241.3l3.1 1-3.1 1.1 .5-1.1z" fill-rule="evenodd"/>
<path d="M87 246.3l3.1 1-3.1 1.1 .5-1.1z" fill-rule="evenodd"/>
<path d="M509.4 253.8l3.1 1-3.1 1.1 .5-1.1z" fill-rule="evenodd"/>
<path d="M509.4 258.8l3.1 1-3.1 1.1 .5-1.1z" fill-rule="evenodd"/>
<path d="M509.4 243.8l3.1 1-3.1 1.1 .5-1.1z" fill-rule="evenodd"/>
<path d="M509.4 248.8l3.1 1-3.1 1.1 .5-1.1z" fill-rule="evenodd"/>
<path d="M74.5 276.3l3.1 1-3.1 1.1 .5-1.1z" fill-rule="evenodd"/>
<path d="M74.5 271.3l3.1 1-3.1 1.1 .5-1.1z" fill-rule="evenodd"/>
<path d="M169.5 261.3l3 1-3 1.1 .5-1.1z" fill-rule="evenodd"/>
<path d="M169.5 266.3l3 1-3 1.1 .5-1.1z" fill-rule="evenodd"/>
<path d="M169.5 276.3l3 1-3 1.1 .5-1.1z" fill-rule="evenodd"/>
<path d="M509.4 273.8l3.1 1-3.1 1.1 .5-1.1z" fill-rule="evenodd"/>
<path d="M509.4 278.8l3.1 1-3.1 1.1 .5-1.1z" fill-rule="evenodd"/>
<path d="M509.4 263.8l3.1 1-3.1 1.1 .5-1.1z" fill-rule="evenodd"/>
<path d="M509.4 268.8l3.1 1-3.1 1.1 .5-1.1z" fill-rule="evenodd"/>
<path d="M169.5 281.3l3 1-3 1.1 .5-1.1z" fill-rule="evenodd"/>
<path d="M169.5 286.3l3 1-3 1.1 .5-1.1z" fill-rule="evenodd"/>
<path d="M169.5 291.3l3 1-3 1.1 .5-1.1z" fill-rule="evenodd"/>
<path d="M454.8 314.8l3.1-1-.5 1 .5 1z" fill-rule="evenodd"/>
<path d="M454.8 309.8l3.1-1-.5 1 .5 1z" fill-rule="evenodd"/>
<path d="M454.8 339.8l3.1-1-.5 1 .5 1z" fill-rule="evenodd"/>
<path d="M454.8 332.3l3.1-1-.5 1 .5 1z" fill-rule="evenodd"/>
<path d="M454.8 324.8l3.1-1-.5 1 .5 1z" fill-rule="evenodd"/>
<path d="M454.8 344.8l3.1-1-.5 1 .5 1z" fill-rule="evenodd"/>
<path d="M74.5 373.8l3.1 1-3.1 1 .5-1z" fill-rule="evenodd"/>
<path d="M74.5 366.3l3.1 1-3.1 1 .5-1z" fill-rule="evenodd"/>
<path d="M352.3 367.3l3.1-1-.5 1 .5 1z" fill-rule="evenodd"/>
<path d="M352.3 372.3l3.1-1-.5 1 .5 1z" fill-rule="evenodd"/>
<path d="M74.5 408.8l3.1 1-3.1 1 .5-1z" fill-rule="evenodd"/>
<path d="M74.5 401.3l3.1 1-3.1 1 .5-1z" fill-rule="evenodd"/>
<circle cx="56.9" cy="34.6" r="1.02"/>
<circle cx="141.9" cy="34.6" r="1.02"/>
<circle cx="56.9" cy="54.4" r="1.02"/>
<circle cx="141.9" cy="54.4" r="1.02"/>
<circle cx="45.5" cy="74.5" r="1.02"/>
<circle cx="56.9" cy="74.2" r="1.02"/>
<circle cx="130.4" cy="74.5" r="1.02"/>
<circle cx="141.9" cy="74.2" r="1.02"/>
<circle cx="45.5" cy="94.3" r="1.02"/>
<circle cx="56.9" cy="94.3" r="1.02"/>
<circle cx="77.5" cy="97.4" r="1"/>
<circle cx="77.5" cy="92.4" r="1"/>
<circle cx="130.4" cy="94.3" r="1.02"/>
<circle cx="141.9" cy="94.3" r="1.02"/>
<circle cx="56.9" cy="114.4" r="1.02"/>
<circle cx="82.5" cy="112.4" r="1"/>
<circle cx="82.5" cy="107.4" r="1"/>
<circle cx="141.9" cy="114.4" r="1.02"/>
<circle cx="152.5" cy="112.4" r="1"/>
<circle cx="152.5" cy="107.4" r="1"/>
<circle cx="56.9" cy="134.4" r="1.02"/>
<circle cx="141.9" cy="134.4" r="1.02"/>
<circle cx="56.9" cy="164.6" r="1.02"/>
<circle cx="141.9" cy="164.6" r="1.02"/>
<circle cx="56.9" cy="184.4" r="1.02"/>
<circle cx="141.9" cy="184.4" r="1.02"/>
<circle cx="27.5" cy="202.4" r="1"/>
<circle cx="45.5" cy="204.5" r="1.02"/>
<circle cx="56.9" cy="204.2" r="1.02"/>
<circle cx="112.5" cy="202.4" r="1"/>
<circle cx="130.4" cy="204.5" r="1.02"/>
<circle cx="141.9" cy="204.2" r="1.02"/>
<circle cx="162.5" cy="207.4" r="1"/>
<circle cx="162.5" cy="202.4" r="1"/>
<circle cx="32.5" cy="237.3" r="1"/>
<circle cx="45.5" cy="224.3" r="1.02"/>
<circle cx="56.9" cy="224.3" r="1.02"/>
<circle cx="77.5" cy="227.3" r="1"/>
<circle cx="77.5" cy="222.4" r="1"/>
<circle cx="117.5" cy="237.3" r="1"/>
<circle cx="130.4" cy="224.3" r="1.02"/>
<circle cx="141.9" cy="224.3" r="1.02"/>
<circle cx="157.5" cy="227.3" r="1"/>
<circle cx="157.5" cy="222.4" r="1"/>
<circle cx="56.9" cy="244.3" r="1.02"/>
<circle cx="82.5" cy="242.3" r="1"/>
<circle cx="141.9" cy="244.3" r="1.02"/>
<circle cx="56.9" cy="264.4" r="1.02"/>
<circle cx="70" cy="277.3" r="1"/>
<circle cx="141.9" cy="264.4" r="1.02"/>
<circle cx="162.5" cy="262.3" r="1"/>
<circle cx="544.9" cy="272.3" r="1"/>
<circle cx="27.5" cy="287.3" r="1"/>
<circle cx="32.5" cy="282.3" r="1"/>
<circle cx="56.9" cy="297.1" r="1.02"/>
<circle cx="112.5" cy="287.3" r="1"/>
<circle cx="117.5" cy="282.3" r="1"/>
<circle cx="162.5" cy="282.3" r="1"/>
<circle cx="162.5" cy="287.3" r="1"/>
<circle cx="234.9" cy="282.3" r="1"/>
<circle cx="234.9" cy="289.8" r="1"/>
<circle cx="269.9" cy="282.3" r="1"/>
<circle cx="544.9" cy="297.3" r="1"/>
<circle cx="552.4" cy="282.3" r="1"/>
<circle cx="56.9" cy="316.9" r="1.02"/>
<circle cx="234.9" cy="309.8" r="1"/>
<circle cx="484.9" cy="314.8" r="1"/>
<circle cx="504.9" cy="307.3" r="1"/>
<circle cx="519.9" cy="307.3" r="1"/>
<circle cx="552.4" cy="307.3" r="1"/>
<circle cx="45.5" cy="336.9" r="1.02"/>
<circle cx="56.9" cy="336.7" r="1.02"/>
<circle cx="484.9" cy="339.8" r="1"/>
<circle cx="497.4" cy="324.8" r="1"/>
<circle cx="504.9" cy="332.3" r="1"/>
<circle cx="519.9" cy="324.8" r="1"/>
<circle cx="544.9" cy="322.3" r="1"/>
<circle cx="552.4" cy="332.3" r="1"/>
<circle cx="45.5" cy="356.7" r="1.02"/>
<circle cx="56.9" cy="356.7" r="1.02"/>
<circle cx="56.9" cy="376.8" r="1.02"/>
<circle cx="70" cy="374.8" r="1"/>
<circle cx="369.9" cy="372.3" r="1"/>
<circle cx="369.9" cy="367.3" r="1"/>
<circle cx="56.9" cy="396.9" r="1.02"/>
<circle cx="70" cy="409.8" r="1"/>
</g>
<path d="M364.9 384.8h10" fill="none" stroke="#000" stroke-width="1.3"/>
<text font-size="8.9" x="252.4" y="21.5">A1</text>
<text font-size="4.8" x="484.4" y="391.6">POWER SUPPLY</text>
<g font-size="4.1">
<text x="267.4" y="401.7">Do not work with an ungrounded unit.</text>
<text x="267.4" y="409.2">Ground the conductor with a cross section of at least 2.5 mm .</text>
</g>
<g font-size="3.9">
<text x="61.4" y="40.1">2V5</text>
<text x="146.4" y="40.1">2V5</text>
<text x="58.9" y="59.2">2V5</text>
<text x="143.9" y="59.2">2V5</text>
<text x="35.1" y="79.7">220V</text>
<text x="57.7" y="79.7">1</text>
<text x="60.1" y="79.7">0V0</text>
<text x="120" y="79.7">220V</text>
<text x="142.7" y="79.7">1</text>
<text x="145.1" y="79.7">0V0</text>
<text x="35.1" y="99.8">220V</text>
<text x="57.7" y="99.8">1</text>
<text x="60.1" y="99.8">0V0</text>
<text x="120" y="99.8">220V</text>
<text x="142.7" y="99.8">1</text>
<text x="145.1" y="99.8">0V0</text>
<text x="60.2" y="119.9">20V0</text>
<text x="145.2" y="119.9">20V0</text>
<text x="57.2" y="138.9">20V0</text>
<text x="142.1" y="138.9">20V0</text>
<text x="61.4" y="170.1">2V5</text>
<text x="146.4" y="170.1">2V5</text>
<text x="58.9" y="189.2">2V5</text>
<text x="143.9" y="189.2">2V5</text>
<text x="35.1" y="209.7">220V</text>
<text x="57.7" y="209.7">1</text>
<text x="60.1" y="209.7">0V0</text>
<text x="120" y="209.7">220V</text>
<text x="142.7" y="209.7">1</text>
<text x="145.1" y="209.7">0V0</text>
<text x="35.1" y="229.8">220V</text>
<text x="57.7" y="229.8">1</text>
<text x="60.1" y="229.8">0V0</text>
<text x="120" y="229.8">220V</text>
<text x="142.7" y="229.8">1</text>
<text x="145.1" y="229.8">0V0</text>
<text x="60.2" y="249.8">20V0</text>
<text x="145.2" y="249.8">20V0</text>
<text x="57.2" y="268.9">20V0</text>
<text x="142.1" y="268.9">20V0</text>
<text x="61.4" y="302.6">2V5</text>
<text x="58.9" y="321.6">2V5</text>
<text x="35.1" y="342.2">220V</text>
<text x="57.7" y="342.2">1</text>
<text x="60.1" y="342.2">0V0</text>
<text x="35.1" y="362.3">220V</text>
<text x="57.7" y="362.3">1</text>
<text x="60.1" y="362.3">0V0</text>
<text x="60.2" y="382.3">20V0</text>
<text x="57.2" y="401.4">20V0</text>
</g>
<g font-size="3.3">
<text x="244.9" y="280.8">3</text>
<text x="262.4" y="280.8">4</text>
<text x="244.9" y="288.2">1</text>
<text x="262.4" y="288.2">2</text>
<text x="469.8" y="323.3">3</text>
<text x="487.3" y="323.3">4</text>
<text x="469.8" y="330.7">1</text>
<text x="487.3" y="330.7">2</text>
</g>
<g font-size="3.1">
<text x="234.9" y="14.4">&quot;X2&quot;</text>
<text x="243.7" y="14.4">X2</text>
<text x="50" y="29.4">T1</text>
<text x="135" y="29.4">T3</text>
<text x="210" y="24.4">Umax_W1</text>
<text x="210" y="29.4">Umax_W2</text>
<text x="243.1" y="24.4">1</text>
<text x="243.1" y="29.4">2</text>
<text x="57.4" y="30.1">21</text>
<text x="142.4" y="30.1">21</text>
<text x="210" y="34.4">Unom_W1</text>
<text x="243.1" y="34.4">3</text>
<text x="210" y="39.4">Unom_W2</text>
<text x="243.1" y="39.4">4</text>
<text x="57.4" y="45.1">22</text>
<text x="142.4" y="45.1">22</text>
<text x="215" y="44.4">U5_W1</text>
<text x="243.1" y="44.4">5</text>
<text x="57.4" y="49.9">15</text>
<text x="142.4" y="49.9">15</text>
<text x="215" y="49.4">U5_W2</text>
<text x="243.1" y="49.4">6</text>
<text x="215" y="59.4">U4_W1</text>
<text x="215" y="54.4">U4_W2</text>
<text x="243.1" y="54.4">7</text>
<text x="243.1" y="59.4">8</text>
<text x="57.4" y="64.9">16</text>
<text x="142.4" y="64.9">16</text>
<text x="215" y="64.4">U3_W2</text>
<text x="243.1" y="64.4">9</text>
<text x="42.4" y="70">2</text>
<text x="57.4" y="70">11</text>
<text x="127.4" y="70">2</text>
<text x="142.4" y="70">11</text>
<text x="215" y="69.4">U3_W1</text>
<text x="241.3" y="69.4">10</text>
<text x="215" y="74.4">U2_W1</text>
<text x="241.3" y="74.4">11</text>
<text x="215" y="79.4">U2_W2</text>
<text x="241.3" y="79.4">12</text>
<text x="42.4" y="84.9">3</text>
<text x="57.4" y="84.9">12</text>
<text x="127.4" y="84.9">3</text>
<text x="142.4" y="84.9">12</text>
<text x="215" y="89.4">U1_W1</text>
<text x="215" y="84.4">U1_W2</text>
<text x="241.3" y="84.4">13</text>
<text x="241.3" y="89.4">14</text>
<text x="42.4" y="90">7</text>
<text x="57.4" y="90">17</text>
<text x="96" y="93.4">U2_W1</text>
<text x="127.4" y="90">7</text>
<text x="142.4" y="90">17</text>
<text x="212.5" y="94.4">Umin_W2</text>
<text x="241.3" y="94.4">15</text>
<text x="96" y="98.4">U2_W2</text>
<text x="212.5" y="99.4">Umin_W1</text>
<text x="241.3" y="99.4">16</text>
<text x="42.4" y="105">9</text>
<text x="57.4" y="105">18</text>
<text x="127.4" y="105">9</text>
<text x="142.4" y="105">18</text>
<text x="212.5" y="104.4">U_AC_W2</text>
<text x="241.3" y="104.4">17</text>
<text x="57.4" y="110.1">19</text>
<text x="95.5" y="113.4">U3_W1</text>
<text x="95.5" y="108.4">U3_W2</text>
<text x="142.4" y="110.1">19</text>
<text x="173" y="113.4">U4_W1</text>
<text x="173" y="108.4">U4_W2</text>
<text x="212.5" y="109.4">U_AC_W1</text>
<text x="241.3" y="109.4">18</text>
<text x="215" y="119.4">7V5_AC</text>
<text x="215" y="114.4">7V5_AC</text>
<text x="241.3" y="114.4">19</text>
<text x="241.3" y="119.4">20</text>
<text x="57.4" y="125.1">20</text>
<text x="142.4" y="125.1">20</text>
<text x="234.9" y="124.4">&quot;X2&quot;</text>
<text x="243.7" y="124.4">X2</text>
<text x="57.4" y="129.9">13</text>
<text x="142.4" y="129.9">13</text>
<text x="200" y="134.4">220V_AC_T_W1</text>
<text x="243.1" y="134.4">1</text>
<text x="269.9" y="134.4">Umax=240V/AC_340V/DC_Pmax</text>
<text x="352.4" y="134.4">Umax=240V/AC_340V/DC_Pmax</text>
<text x="200" y="139.4">220V_AC_T_W2</text>
<text x="243.1" y="139.4">2</text>
<text x="269.9" y="139.4">Unom=220V/AC_310V/DC_P=100%</text>
<text x="352.4" y="139.4">Unom=225V/AC_315V/DC_P=100%</text>
<text x="57.4" y="144.9">14</text>
<text x="142.4" y="144.9">14</text>
<text x="200" y="144.4">220V_AC_T_W1</text>
<text x="200" y="149.4">220V_AC_T_W2</text>
<text x="243.1" y="144.4">3</text>
<text x="243.1" y="149.4">4</text>
<text x="269.9" y="144.4">U5=190V/AC_270V/DC_P=75%</text>
<text x="269.9" y="149.4">U4=160V/AC_220V/DC_P=50%</text>
<text x="352.4" y="144.4">U5=195V/AC_275V/DC_P=75%</text>
<text x="352.4" y="149.4">U4=165V/AC_230V/DC_P=50%</text>
<text x="200" y="154.4">220V_AC_DM_T</text>
<text x="243.1" y="154.4">5</text>
<text x="269.9" y="154.4">U3=110V/AC_160V/DC_P=25%</text>
<text x="352.4" y="154.4">U3=135V/AC_190V/DC_P=35%</text>
<text x="50" y="156.9">T2</text>
<text x="57.4" y="160.1">21</text>
<text x="127.5" y="161.9">T4</text>
<text x="142.4" y="160.1">21</text>
<text x="200" y="159.4">220V_AC_DM_T</text>
<text x="243.1" y="159.4">6</text>
<text x="269.9" y="159.4">U2=70V/AC_100V/DC_P=10%</text>
<text x="352.4" y="159.4">U2=105V/AC_150V/DC_P=20%</text>
<text x="83.5" y="163.4">7V5_AC</text>
<text x="234.9" y="164.4">&quot;X2&quot;</text>
<text x="243.7" y="164.4">X2</text>
<text x="269.9" y="164.4">U1=50V/AC_70V/DC_P=5%</text>
<text x="352.4" y="164.4">U1=75V/AC_105V/DC_P=10%</text>
<text x="201" y="173.4">48V_AC_T1-W1</text>
<text x="269.9" y="169.4">Umin=30V/AC_50V/DC_Pmin</text>
<text x="352.4" y="169.4">Umin=30V/AC_40V/DC_Pmin</text>
<text x="57.4" y="179.9">15</text>
<text x="57.4" y="175">22</text>
<text x="142.4" y="179.9">15</text>
<text x="142.4" y="175">22</text>
<text x="201" y="178.4">48V_AC_T1_W2</text>
<text x="243.1" y="174.4">1</text>
<text x="243.1" y="179.4">2</text>
<text x="201" y="183.4">48V_AC_T1_W1</text>
<text x="243.1" y="184.4">3</text>
<text x="201" y="188.4">48V_AC_T1_W2</text>
<text x="243.1" y="189.4">4</text>
<text x="57.4" y="194.8">16</text>
<text x="142.4" y="194.8">16</text>
<text x="201" y="193.4">48V_AC_T2-W1</text>
<text x="243.1" y="194.4">5</text>
<text x="42.4" y="199.9">2</text>
<text x="57.4" y="199.9">11</text>
<text x="127.4" y="199.9">2</text>
<text x="142.4" y="199.9">11</text>
<text x="170.5" y="198.4">7V5_AC</text>
<text x="171" y="203.4">U5_W1</text>
<text x="201" y="198.4">48V_AC_T2_W2</text>
<text x="201" y="203.4">48V_AC_T2_W1</text>
<text x="243.1" y="199.4">6</text>
<text x="171" y="208.4">U5_W2</text>
<text x="201" y="208.4">48V_AC_T2_W2</text>
<text x="243.1" y="204.4">7</text>
<text x="243.1" y="209.4">8</text>
<text x="42.4" y="214.9">3</text>
<text x="57.4" y="214.9">12</text>
<text x="127.4" y="214.9">3</text>
<text x="142.4" y="214.9">12</text>
<text x="204.5" y="213.4">+U_AC_DM_T</text>
<text x="243.1" y="213.9">9</text>
<text x="42.4" y="220">7</text>
<text x="57.4" y="220">17</text>
<text x="127.4" y="220">7</text>
<text x="142.4" y="220">17</text>
<text x="202" y="218.4">COM_AC_DM_T</text>
<text x="241.8" y="218.9">10</text>
<text x="90.5" y="223.4">Umin_W2</text>
<text x="173.5" y="223.4">Unom_W1</text>
<text x="241.8" y="223.9">11</text>
<text x="90.5" y="228.4">Umin_W1</text>
<text x="173.5" y="228.4">Unom_W2</text>
<text x="205.5" y="228.4">-U_AC_DM_T</text>
<text x="241.8" y="228.9">12</text>
<text x="459.4" y="233.6" transform="rotate(-90 459.4 233.6)">X2</text>
<text x="42.4" y="235">9</text>
<text x="57.4" y="235">18</text>
<text x="127.4" y="235">9</text>
<text x="142.4" y="235">18</text>
<text x="469.4" y="234.2" transform="rotate(-90 469.4 234.2)">1</text>
<text x="474.4" y="234.2" transform="rotate(-90 474.4 234.2)">2</text>
<text x="479.4" y="234.2" transform="rotate(-90 479.4 234.2)">3</text>
<text x="484.4" y="234.2" transform="rotate(-90 484.4 234.2)">4</text>
<text x="489.4" y="234.2" transform="rotate(-90 489.4 234.2)">5</text>
<text x="494.4" y="234.2" transform="rotate(-90 494.4 234.2)">6</text>
<text x="499.4" y="234.2" transform="rotate(-90 499.4 234.2)">7</text>
<text x="504.4" y="234.2" transform="rotate(-90 504.4 234.2)">8</text>
<text x="559.9" y="239.4">&quot;X1&quot;</text>
<text x="57.4" y="240">19</text>
<text x="91" y="243.4">U1_W2</text>
<text x="142.4" y="240">19</text>
<text x="459.4" y="244.8" transform="rotate(-90 459.4 244.8)">&quot;X2&quot;</text>
<text x="91" y="248.4">U1_W1</text>
<text x="256.9" y="246.1" transform="rotate(-90 256.9 246.1)">X2</text>
<text x="266.9" y="246.7" transform="rotate(-90 266.9 246.7)">1</text>
<text x="271.9" y="246.7" transform="rotate(-90 271.9 246.7)">2</text>
<text x="276.9" y="246.7" transform="rotate(-90 276.9 246.7)">3</text>
<text x="281.9" y="246.7" transform="rotate(-90 281.9 246.7)">4</text>
<text x="286.9" y="246.7" transform="rotate(-90 286.9 246.7)">5</text>
<text x="291.9" y="246.7" transform="rotate(-90 291.9 246.7)">6</text>
<text x="296.9" y="246.7" transform="rotate(-90 296.9 246.7)">7</text>
<text x="301.9" y="246.7" transform="rotate(-90 301.9 246.7)">8</text>
<text x="513.4" y="251.4">220V_AC_W2</text>
<text x="513.4" y="246.4">220V_AC_W1</text>
<text x="569.9" y="249.4">220V_AC</text>
<text x="57.4" y="255">20</text>
<text x="142.4" y="255">20</text>
<text x="256.9" y="254.8" transform="rotate(-90 256.9 254.8)">&quot;X2&quot;</text>
<text x="513.4" y="256.4">220V_AC_DM_W1</text>
<text x="57.4" y="259.9">13</text>
<text x="142.4" y="259.9">13</text>
<text x="173.5" y="263.4">Umax_W1</text>
<text x="513.4" y="261.4">220V_AC_DM_W1</text>
<text x="569.9" y="259.4">220V_AC</text>
<text x="173.5" y="268.4">Umax_W2</text>
<text x="513.4" y="266.4">220V_AC_W1</text>
<text x="559.9" y="264.4">&quot;X1&quot;</text>
<text x="57.4" y="274.8">14</text>
<text x="78.5" y="273.8">U_AC_W2</text>
<text x="142.4" y="274.8">14</text>
<text x="249.9" y="274.3">&quot;OFF&quot;</text>
<text x="513.4" y="271.4">220V_AC_W2</text>
<text x="568.9" y="273.8">220V_AC</text>
<text x="78.5" y="278.8">U_AC_W1</text>
<text x="173.5" y="278.3">220V_AC_T_W1</text>
<text x="513.4" y="276.3">GRAUND_W1</text>
<text x="513.4" y="281.3">GRAUND_W2</text>
<text x="173.5" y="283.3">220V_AC_T_W2</text>
<text x="237.4" y="286.8">&quot;S1&quot;</text>
<text x="568.9" y="283.8">220V_AC</text>
<text x="47.5" y="292.3">T4</text>
<text x="57.4" y="292.5">21</text>
<text x="173.5" y="288.3">220V_AC_T_W1</text>
<text x="173.5" y="293.3">220V_AC_T_W2</text>
<text x="507.4" y="291.3">&quot;220B &quot;</text>
<text x="559.9" y="289.3">&quot;X1&quot;</text>
<text x="247.4" y="294.3">&quot;POWER &quot;</text>
<text x="569.4" y="298.3">220V_AC</text>
<text x="494.9" y="301.8">H1</text>
<text x="57.4" y="307.5">22</text>
<text x="247.4" y="309.3">&quot;POWER &quot;</text>
<text x="271" y="307.4">H2</text>
<text x="432.4" y="310.8">220V_AC_W1</text>
<text x="569.4" y="308.3">220V_AC</text>
<text x="57.4" y="312.3">15</text>
<text x="432.4" y="315.8">220V_AC_W2</text>
<text x="559.9" y="314.3">&quot;X1&quot;</text>
<text x="271" y="322.4">H2</text>
<text x="474.4" y="318.8">&quot;OFF&quot;</text>
<text x="529.9" y="321.8">&quot;F1&quot;</text>
<text x="568.9" y="323.3">220V_AC</text>
<text x="57.4" y="327.3">16</text>
<text x="237.4" y="324.3">&quot;DUTY MODE&quot;</text>
<text x="418.9" y="325.8">220V_AC_CONTR_W1</text>
<text x="459.9" y="329.3">&quot;S1&quot;</text>
<text x="42.4" y="332.4">2</text>
<text x="57.4" y="332.4">11</text>
<text x="418.9" y="333.3">220V_AC_CONTR_W1</text>
<text x="568.9" y="333.3">220V_AC</text>
<text x="431.9" y="341.3">220V_AC_W1</text>
<text x="467.4" y="336.8">&quot;DUTY MODE&quot;</text>
<text x="42.4" y="347.4">3</text>
<text x="57.4" y="347.4">12</text>
<text x="431.9" y="346.3">220V_AC_W2</text>
<text x="42.4" y="352.5">7</text>
<text x="57.4" y="352.5">17</text>
<text x="367.4" y="354.3">&quot;X20&quot;</text>
<text x="42.4" y="367.4">9</text>
<text x="57.4" y="367.4">18</text>
<text x="78.5" y="368.3">48V_AC_W1</text>
<text x="329.9" y="369.3">GRAUND_W1</text>
<text x="57.4" y="372.5">19</text>
<text x="79" y="375.8">48V_AC_W2</text>
<text x="329.9" y="374.3">GRAUND_W2</text>
<text x="57.4" y="387.5">20</text>
<text x="382.4" y="384.3">&quot;</text>
<text x="394.8" y="384.3">&quot;</text>
<text x="57.4" y="392.3">13</text>
<text x="57.4" y="407.3">14</text>
<text x="78.5" y="403.3">48V_AC_W1</text>
<text x="78.5" y="410.8">48V_AC_W2</text>
</g>
<g font-size="2.9">
<text x="559.8" y="243.2">Pin</text>
<text x="559.8" y="268.2">Pin</text>
<text x="559.8" y="293.2">Pin</text>
<text x="559.8" y="318.2">Pin</text>
</g>
</svg>
